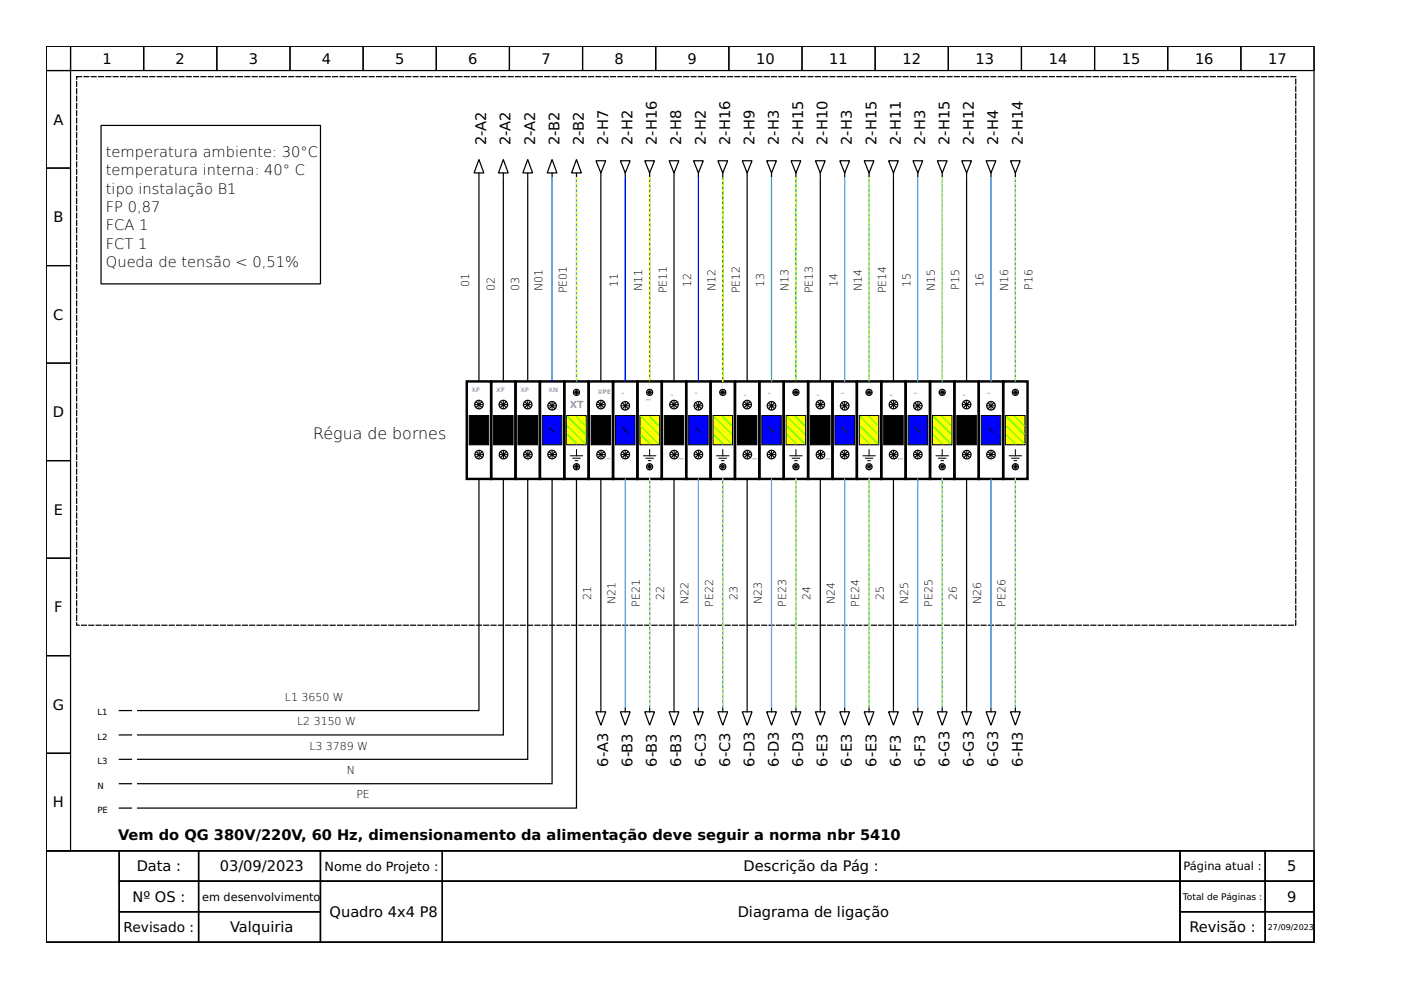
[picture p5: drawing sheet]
<svg xmlns="http://www.w3.org/2000/svg" width="297mm" height="210mm" viewBox="0 0 297 210" stroke-linecap="round" stroke-linejoin="round" font-family="sans-serif">
<g fill="none" stroke="#000" stroke-width=".26">
<path d="M9.8 9.8h268.8v170.6h-268.8zM9.8 9.8h5.2v5.2h-5.2zM9.8 15h5.2v20.6h-5.2zM15 9.8h15.5v5.2h-15.5zM30.5 9.8h15.5v5.2h-15.5zM46 9.8h15.5v5.2h-15.5zM61.5 9.8h15.5v5.2h-15.5zM77 9.8h15.5v5.2h-15.5zM92.5 9.8h15.5v5.2h-15.5zM108 9.8h15.5v5.2h-15.5zM123.5 9.8h15.5v5.2h-15.5zM139 9.8h15.5v5.2h-15.5z"/>
<path d="M154.5 9.8h15.5v5.2h-15.5zM170 9.8h15.6v5.2h-15.6zM185.6 9.8h15.5v5.2h-15.5zM201.1 9.8h15.5v5.2h-15.5zM216.6 9.8h15.5v5.2h-15.5zM232.1 9.8h15.5v5.2h-15.5zM247.6 9.8h15.5v5.2h-15.5zM263.1 9.8h15.5v5.2h-15.5zM9.8 35.6h5.2v20.7h-5.2zM21.4 26.6h46.5v33.6h-46.5zM209.1 34.1h2l-1 2.6zM210.1 36.7v.7"/>
<path d="M214.2 34.1h2.1l-1 2.6zM215.3 36.7v.7M9.8 56.3h5.2v20.7h-5.2zM86 57.6h.1M9.8 77h5.2v20.7h-5.2zM9.8 97.7h5.2v20.6h-5.2zM173.4 85.3l1 1M173.4 95.9l1.1 1M174.4 85.3l-1 1M174.5 95.9l-1.1 1M209.6 85.5l1 1.1M209.6 95.9l1 1"/>
<path d="M210.6 95.9l-1 1M210.6 85.5l-1 1.1M9.8 118.3h5.2v20.7h-5.2zM9.8 139h5.2v20.7h-5.2zM9.8 159.7h5.2v20.7h-5.2zM209.1 150.9h2l-1 2.9zM210.1 150.1v.8M214.2 150.9h2.1l-1 2.9zM215.3 150.1v.8M9.8 180.4h268.8v19.4h-268.8zM9.8 180.4h15.5v19.4h-15.5zM25.3 180.4h16.8v6.4h-16.8z"/>
<path d="M25.3 186.8h16.8v6.5h-16.8zM25.3 193.3h16.8v6.5h-16.8zM42.1 180.4h25.8v6.4h-25.8zM42.1 186.8h25.8v6.5h-25.8zM42.1 193.3h25.8v6.5h-25.8zM67.9 180.4h25.9v6.4h-25.9zM67.9 186.8h25.9v13h-25.9zM93.8 180.4h156.4v6.4h-156.4zM93.8 186.8h156.4v13h-156.4zM250.2 180.4h18.1v6.4h-18.1zM250.2 186.8h18.1v6.5h-18.1zM250.2 193.3h18.1v6.5h-18.1z"/>
<path d="M268.3 180.4h10.3v6.4h-10.3zM268.3 186.8h10.3v6.5h-10.3zM268.3 193.3h10.3v6.5h-10.3z"/>
<circle cx="173.9" cy="85.8" r=".9"/>
<circle cx="174" cy="96.4" r=".9"/>
<circle cx="210.1" cy="96.4" r=".9"/>
<circle cx="210.1" cy="86" r=".9"/>
</g>
<path d="M16.3 16.3h258.4v116.3h-258.4z" fill="none" stroke="#000" stroke-width=".26" stroke-dasharray="1 .5"/>
<path d="M171.3 80.9h5.2v20.6h-5.2zM207.5 80.9h5.2v20.6h-5.2z" fill="none" stroke="#000" stroke-width=".52"/>
<path d="M173.1 85.8h1.6M173.2 96.4h1.5M173.9 85v1.6M174 95.6v1.6" fill="none" stroke="#000" stroke-width=".21"/>
<path d="M171.9 88.1h4.1v6.2h-4.1z" fill-rule="evenodd" fill="#000" stroke="#000" stroke-width=".21"/>
<path d="M208 88.1h4.2v6.2h-4.2z" fill-rule="evenodd" fill="#00f" stroke="#000" stroke-width=".21"/>
<path d="M204.2 85.8h1.5M204.2 96.4h1.6M204.9 85v1.6M205 95.6v1.6M209.3 86h1.6M209.3 96.4h1.6M209.6 90.7l1 1M210.1 85.3v1.5M210.1 95.6v1.6" fill="none" stroke="#000" stroke-width=".21"/>
<g fill="none" stroke="#000" stroke-width=".26">
<path d="M203.9 34.1h2.1l-1.1 2.6zM204.9 36.7v.7M204.4 85.3l1.1 1M204.5 95.9l1 1M205.5 85.3l-1.1 1M205.5 95.9l-1 1M172.9 150.9h2.1l-1.1 2.9zM173.9 150.1v.8M203.9 150.9h2.1l-1.1 2.9zM204.9 150.1v.8"/>
<circle cx="204.9" cy="85.8" r=".9"/>
<circle cx="205" cy="96.4" r=".9"/>
<circle cx="215.3" cy="99" r=".65"/>
</g>
<path d="M202.4 80.9h5.1v20.6h-5.1z" fill="none" stroke="#000" stroke-width=".52"/>
<path d="M202.9 88.1h4.1v6.2h-4.1z" fill-rule="evenodd" fill="#000" stroke="#000" stroke-width=".21"/>
<path d="M213.2 88.1h4.1v6.2h-4.1z" fill-rule="evenodd" fill="#ff0" stroke="#000" stroke-width=".21"/>
<g fill="none" stroke="#000" stroke-width=".26">
<path d="M193.6 34.1h2l-1 2.6zM194.6 36.7v.7M215 98.7l.5 .5M215 82.9l.5 .6M215.5 98.7l-.5 .5M215.5 82.9l-.5 .6"/>
<circle cx="199.8" cy="99" r=".65"/>
<circle cx="215.3" cy="83.2" r=".65"/>
</g>
<path d="M212.7 80.9h5.2v20.6h-5.2z" fill="none" stroke="#000" stroke-width=".52"/>
<path d="M214 96.6h2.6M214.5 97.2h1.6M214.8 99h1M214.8 83.2h1M215 97.7h.5M215.3 82.7v1M215.3 95.3v1.3M215.3 98.4v1.1" fill="none" stroke="#000" stroke-width=".21"/>
<path d="M213.5 88.4l3.6 3.6M213.5 90.4l3.6 3.7M213.5 92.2l1.8 1.9M215.3 88.4l1.8 1.8" fill="none" stroke="#0f0" stroke-width=".26"/>
<path d="M197.7 88.1h4.1v6.2h-4.1z" fill-rule="evenodd" fill="#ff0" stroke="#000" stroke-width=".21"/>
<g fill="none" stroke="#000" stroke-width=".26">
<path d="M199.5 98.7l.5 .5M199.5 82.9l.5 .6M200 98.7l-.5 .5M200 82.9l-.5 .6M188.4 150.9h2.1l-1.1 2.9zM189.4 150.1v.8"/>
<circle cx="184.3" cy="99" r=".65"/>
<circle cx="199.8" cy="83.2" r=".65"/>
</g>
<path d="M197.2 80.9h5.2v20.6h-5.2z" fill="none" stroke="#000" stroke-width=".52"/>
<path d="M198.5 96.6h2.6M199 97.2h1.5M199.2 99h1.1M199.2 83.2h1.1M199.5 97.7h.5M199.8 82.7v1M199.8 95.3v1.3M199.8 98.4v1.1" fill="none" stroke="#000" stroke-width=".21"/>
<path d="M198 88.4l3.6 3.6M198 90.4l3.6 3.7M198 92.2l1.8 1.9M199.8 88.4l1.8 1.8" fill="none" stroke="#0f0" stroke-width=".26"/>
<path d="M182.2 88.1h4.1v6.2h-4.1z" fill-rule="evenodd" fill="#ff0" stroke="#000" stroke-width=".21"/>
<g fill="none" stroke="#000" stroke-width=".26">
<path d="M198.7 34.1h2.1l-1 2.6zM199.8 36.7v.7M184 98.7l.5 .5M184 82.9l.5 .6M184.5 98.7l-.5 .5M184.5 82.9l-.5 .6M194.1 85.5l1 1.1M194.1 95.9l1 1M195.1 95.9l-1 1M195.1 85.5l-1 1.1"/>
<circle cx="184.3" cy="83.2" r=".65"/>
<circle cx="194.6" cy="96.4" r=".9"/>
<circle cx="194.6" cy="86" r=".9"/>
</g>
<path d="M181.7 80.9h5.1v20.6h-5.1zM192 80.9h5.2v20.6h-5.2z" fill="none" stroke="#000" stroke-width=".52"/>
<path d="M183 96.6h2.6M183.5 97.2h1.5M183.7 99h1.1M183.7 83.2h1.1M184 97.7h.5M184.3 82.7v1M184.3 95.3v1.3M184.3 98.4v1.1" fill="none" stroke="#000" stroke-width=".21"/>
<path d="M182.4 88.4l3.7 3.6M182.4 90.4l3.7 3.7M182.4 92.2l1.9 1.9M184.3 88.4l1.8 1.8" fill="none" stroke="#0f0" stroke-width=".26"/>
<path d="M192.5 88.1h4.2v6.2h-4.2z" fill-rule="evenodd" fill="#00f" stroke="#000" stroke-width=".21"/>
<path d="M193.8 86h1.6M193.8 96.4h1.6M194.1 90.7l1 1M194.6 85.3v1.5M194.6 95.6v1.6" fill="none" stroke="#000" stroke-width=".21"/>
<g fill="none" stroke="#000" stroke-width=".26">
<path d="M188.4 34.1h2.1l-1.1 2.6zM189.4 36.7v.7M178.6 85.5l1 1.1M178.6 95.9l1 1M179.6 95.9l-1 1M179.6 85.5l-1 1.1M198.7 150.9h2.1l-1 2.9zM199.8 150.1v.8"/>
<circle cx="179.1" cy="86" r=".9"/>
<circle cx="179.1" cy="96.4" r=".9"/>
</g>
<path d="M176.5 80.9h5.2v20.6h-5.2z" fill="none" stroke="#000" stroke-width=".52"/>
<path d="M177 88.1h4.2v6.2h-4.2z" fill-rule="evenodd" fill="#00f" stroke="#000" stroke-width=".21"/>
<path d="M178.3 86h1.6M178.3 96.4h1.6M178.6 90.7l1 1M179.1 85.3v1.5M179.1 95.6v1.6M188.7 85.8h1.5M188.7 96.4h1.5M189.4 85v1.6M189.5 95.6v1.6" fill="none" stroke="#000" stroke-width=".21"/>
<g fill="none" stroke="#000" stroke-width=".26">
<path d="M178.1 34.1h2l-1 2.6zM179.1 36.7v.7M183.2 34.1h2.1l-1 2.6zM184.3 36.7v.7M163.1 85.5l1 1.1M163.1 95.9l1 1M164.1 95.9l-1 1M164.1 85.5l-1 1.1M188.9 85.3l1 1M189 95.9l1 1M189.9 85.3l-1 1M190 95.9l-1 1"/>
<path d="M193.6 150.9h2l-1 2.9zM194.6 150.1v.8"/>
<circle cx="163.6" cy="96.4" r=".9"/>
<circle cx="163.6" cy="86" r=".9"/>
<circle cx="189.4" cy="85.8" r=".9"/>
<circle cx="189.5" cy="96.4" r=".9"/>
</g>
<path d="M161 80.9h5.2v20.6h-5.2zM186.8 80.9h5.2v20.6h-5.2z" fill="none" stroke="#000" stroke-width=".52"/>
<path d="M187.4 88.1h4.1v6.2h-4.1z" fill-rule="evenodd" fill="#000" stroke="#000" stroke-width=".21"/>
<path d="M161.5 88.1h4.1v6.2h-4.1z" fill-rule="evenodd" fill="#00f" stroke="#000" stroke-width=".21"/>
<path d="M162.8 86h1.6M162.8 96.4h1.6M163.1 90.7l1 1M163.6 85.3v1.5M163.6 95.6v1.6" fill="none" stroke="#000" stroke-width=".21"/>
<g fill="none" stroke="#000" stroke-width=".26">
<path d="M141.9 34.1h2l-1 2.6zM142.9 36.7v.7M132 85.5l1.1 1.1M132 95.9l1.1 1M133.1 95.9l-1.1 1M133.1 85.5l-1.1 1.1M25.3 150.7h2.6M25.3 155.8h2.6M178.1 150.9h2l-1 2.9zM179.1 150.1v.8M25.3 171.3h2.6M25.3 161h2.6"/>
<path d="M25.3 166.2h2.6"/>
<circle cx="132.6" cy="86" r=".9"/>
<circle cx="132.6" cy="96.4" r=".9"/>
</g>
<path d="M130 80.9h5.1v20.6h-5.1z" fill="none" stroke="#000" stroke-width=".52"/>
<path d="M130.5 88.1h4.1v6.2h-4.1z" fill-rule="evenodd" fill="#00f" stroke="#000" stroke-width=".21"/>
<g fill="none" stroke="#000" stroke-width=".21">
<path d="M100.8 85.8h1.5M100.8 96.4h1.6M101.5 85v1.6M101.6 95.6v1.6M105.9 85.8h1.6M106 96.4h1.5M106.7 85v1.6M106.8 95.6v1.6M131.8 86h1.5M131.8 96.4h1.5M132 90.7l1.1 1M132.6 85.3v1.5"/>
<path d="M132.6 95.6v1.6M157.6 85.8h1.6M157.7 96.4h1.5M158.4 85v1.6M158.5 95.6v1.6"/>
</g>
<g fill="none" stroke="#000" stroke-width=".26">
<path d="M162.5 34.1h2.1l-1 2.6zM163.6 36.7v.7M172.9 34.1h2.1l-1.1 2.6zM173.9 36.7v.7M101 85.3l1.1 1M101.1 95.9l1 1M102.1 85.3l-1.1 1M102.1 95.9l-1 1M106.2 85.3l1 1M106.2 95.9l1.1 1M107.2 85.3l-1 1M107.3 95.9l-1.1 1"/>
<path d="M116.5 85.5l1.1 1.1M116.5 95.9l1.1 1M117.6 95.9l-1.1 1M117.6 85.5l-1.1 1.1M157.9 85.3l1 1M157.9 95.9l1.1 1M158.9 85.3l-1 1M159 95.9l-1.1 1M167.7 150.9h2.1l-1.1 2.9zM168.7 150.1v.8M183.2 150.9h2.1l-1 2.9zM184.3 150.1v.8"/>
<circle cx="101.5" cy="85.8" r=".9"/>
<circle cx="101.6" cy="96.4" r=".9"/>
<circle cx="106.7" cy="85.8" r=".9"/>
<circle cx="106.8" cy="96.4" r=".9"/>
<circle cx="117.1" cy="96.4" r=".9"/>
<circle cx="117.1" cy="86" r=".9"/>
<circle cx="158.4" cy="85.8" r=".9"/>
<circle cx="158.5" cy="96.4" r=".9"/>
</g>
<path d="M99 80.9h5.1v20.6h-5.1zM104.1 80.9h5.2v20.6h-5.2zM114.5 80.9h5.1v20.6h-5.1zM155.8 80.9h5.2v20.6h-5.2z" fill="none" stroke="#000" stroke-width=".52"/>
<g fill="#000" stroke="#000" stroke-width=".21">
<path d="M99.5 88.1h4.1v6.2h-4.1z" fill-rule="evenodd"/>
<path d="M104.6 88.1h4.2v6.2h-4.2z" fill-rule="evenodd"/>
<path d="M156.3 88.1h4.2v6.2h-4.2z" fill-rule="evenodd"/>
</g>
<path d="M115 88.1h4.1v6.2h-4.1z" fill-rule="evenodd" fill="#00f" stroke="#000" stroke-width=".21"/>
<path d="M111.1 85.8h1.6M111.2 96.4h1.5M111.9 85v1.6M111.9 95.6v1.6M116.3 86h1.5M116.3 96.4h1.5M116.5 90.7l1.1 1M117.1 85.3v1.5M117.1 95.6v1.6" fill="none" stroke="#000" stroke-width=".21"/>
<g fill="none" stroke="#000" stroke-width=".26">
<path d="M111.4 85.3l1 1M111.4 95.9l1 1M112.4 85.3l-1 1M112.4 95.9l-1 1"/>
<circle cx="111.9" cy="85.8" r=".9"/>
<circle cx="111.9" cy="96.4" r=".9"/>
<circle cx="168.7" cy="99" r=".65"/>
</g>
<path d="M109.3 80.9h5.2v20.6h-5.2z" fill="none" stroke="#000" stroke-width=".52"/>
<path d="M109.8 88.1h4.2v6.2h-4.2z" fill-rule="evenodd" fill="#000" stroke="#000" stroke-width=".21"/>
<path d="M166.7 88.1h4.1v6.2h-4.1z" fill-rule="evenodd" fill="#ff0" stroke="#000" stroke-width=".21"/>
<g fill="none" stroke="#000" stroke-width=".26">
<path d="M106.7 33.8l1.1 2.9h-2.1zM106.7 36.7v.7M168.5 98.7l.5 .5M168.5 82.9l.5 .6M169 98.7l-.5 .5M169 82.9l-.5 .6M162.5 150.9h2.1l-1 2.9zM163.6 150.1v.8"/>
<circle cx="137.7" cy="99" r=".65"/>
<circle cx="168.7" cy="83.2" r=".65"/>
</g>
<path d="M166.2 80.9h5.1v20.6h-5.1z" fill="none" stroke="#000" stroke-width=".52"/>
<path d="M167.5 96.6h2.5M168 97.2h1.5M168.2 99h1.1M168.2 83.2h1.1M168.5 97.7h.5M168.7 82.7v1M168.7 95.3v1.3M168.7 98.4v1.1" fill="none" stroke="#000" stroke-width=".21"/>
<path d="M166.9 88.4l3.7 3.6M166.9 90.4l3.7 3.7M166.9 92.2l1.8 1.9M168.7 88.4l1.9 1.8" fill="none" stroke="#0f0" stroke-width=".26"/>
<path d="M135.7 88.1h4.1v6.2h-4.1z" fill-rule="evenodd" fill="#ff0" stroke="#000" stroke-width=".21"/>
<g fill="none" stroke="#000" stroke-width=".26">
<path d="M117.1 33.8l1 2.9h-2.1zM117.1 36.7v.7M126.4 34.1h2l-1 2.6zM127.4 36.7v.7M157.4 34.1h2l-1 2.6zM158.4 36.7v.7M167.7 34.1h2.1l-1.1 2.6zM168.7 36.7v.7M126.9 85.3l1 1M126.9 95.9l1.1 1M127.9 85.3l-1 1M128 95.9l-1.1 1"/>
<path d="M137.5 98.7l.5 .5M137.5 82.9l.5 .6M138 98.7l-.5 .5M138 82.9l-.5 .6M142.4 85.3l1 1M142.4 95.9l1.1 1M143.4 85.3l-1 1M143.5 95.9l-1.1 1M131.5 150.9h2.1l-1 2.9zM132.6 150.1v.8M136.7 150.9h2.1l-1.1 2.9zM137.7 150.1v.8"/>
<path d="M141.9 150.9h2l-1 2.9zM142.9 150.1v.8M152.2 150.9h2.1l-1.1 2.9zM153.2 150.1v.8M157.4 150.9h2l-1 2.9zM158.4 150.1v.8"/>
<circle cx="127.4" cy="85.8" r=".9"/>
<circle cx="127.4" cy="96.4" r=".9"/>
<circle cx="137.7" cy="83.2" r=".65"/>
<circle cx="142.9" cy="85.8" r=".9"/>
<circle cx="142.9" cy="96.4" r=".9"/>
<circle cx="153.2" cy="99" r=".65"/>
</g>
<path d="M124.8 80.9h5.2v20.6h-5.2zM135.1 80.9h5.2v20.6h-5.2zM140.3 80.9h5.2v20.6h-5.2z" fill="none" stroke="#000" stroke-width=".52"/>
<g fill="none" stroke="#000" stroke-width=".21">
<path d="M126.6 85.8h1.6M126.7 96.4h1.5M127.4 85v1.6M127.4 95.6v1.6M136.4 96.6h2.6M137 97.2h1.5M137.2 99h1.1M137.2 83.2h1.1M137.5 97.7h.5M137.7 82.7v1M137.7 95.3v1.3M137.7 98.4v1.1"/>
<path d="M142.1 85.8h1.6M142.2 96.4h1.5M142.9 85v1.6M142.9 95.6v1.6"/>
</g>
<path d="M135.9 88.4l3.6 3.6M135.9 90.4l3.6 3.7M135.9 92.2l1.8 1.9M137.7 88.4l1.8 1.8" fill="none" stroke="#0f0" stroke-width=".26"/>
<g fill="#000" stroke="#000" stroke-width=".21">
<path d="M125.3 88.1h4.2v6.2h-4.2z" fill-rule="evenodd"/>
<path d="M140.8 88.1h4.2v6.2h-4.2z" fill-rule="evenodd"/>
</g>
<path d="M151.2 88.1h4.1v6.2h-4.1z" fill-rule="evenodd" fill="#ff0" stroke="#000" stroke-width=".21"/>
<g fill="none" stroke="#000" stroke-width=".26">
<path d="M131.5 34.1h2.1l-1 2.6zM132.6 36.7v.7M147.6 85.5l1 1.1M147.6 95.9l1 1M148.6 95.9l-1 1M148.6 85.5l-1 1.1M153 98.7l.5 .5M153 82.9l.5 .6M153.5 98.7l-.5 .5M153.5 82.9l-.5 .6"/>
<circle cx="148.1" cy="96.4" r=".9"/>
<circle cx="148.1" cy="86" r=".9"/>
<circle cx="153.2" cy="83.2" r=".65"/>
</g>
<path d="M145.5 80.9h5.2v20.6h-5.2zM150.7 80.9h5.1v20.6h-5.1z" fill="none" stroke="#000" stroke-width=".52"/>
<path d="M151.9 96.6h2.6M152.5 97.2h1.5M152.7 99h1.1M152.7 83.2h1.1M153 97.7h.5M153.2 82.7v1M153.2 95.3v1.3M153.2 98.4v1.1" fill="none" stroke="#000" stroke-width=".21"/>
<path d="M151.4 88.4l3.7 3.6M151.4 90.4l3.7 3.7M151.4 92.2l1.8 1.9M153.2 88.4l1.9 1.8" fill="none" stroke="#0f0" stroke-width=".26"/>
<path d="M146 88.1h4.1v6.2h-4.1z" fill-rule="evenodd" fill="#00f" stroke="#000" stroke-width=".21"/>
<path d="M147.3 86h1.5M147.3 96.4h1.5M147.6 90.7l1 1M148.1 85.3v1.5M148.1 95.6v1.6" fill="none" stroke="#000" stroke-width=".21"/>
<g fill="none" stroke="#000" stroke-width=".26">
<path d="M101.5 33.8l1.1 2.9h-2.1zM101.5 36.7v.7M111.9 33.8l1 2.9h-2zM111.9 36.7v.7M122.2 33.8l1.1 2.9h-2.1zM122.2 36.7v.7M136.7 34.1h2.1l-1.1 2.6zM137.7 36.7v.7M147 34.1h2.1l-1 2.6zM148.1 36.7v.7M152.2 34.1h2.1l-1.1 2.6zM153.2 36.7v.7"/>
<path d="M126.4 150.9h2l-1 2.9zM127.4 150.1v.8M147 150.9h2.1l-1 2.9zM148.1 150.1v.8"/>
<circle cx="122.2" cy="99" r=".65"/>
</g>
<path d="M120.2 88.1h4.1v6.2h-4.1z" fill-rule="evenodd" fill="#ff0" stroke="#000" stroke-width=".21"/>
<g fill="none" stroke="#000" stroke-width=".26">
<path d="M101.5 37.7v43.2M106.7 37.7v43.2M111.9 37.7v43.2M127.4 37.7v43.2M142.9 37.7v43.2M158.4 37.7v43.2M173.9 37.7v43.2M189.4 37.7v43.2M204.9 37.7v43.2M122 98.7l.5 .5M122 82.9l.5 .6M122.5 98.7l-.5 .5"/>
<path d="M122.5 82.9l-.5 .6M101.5 101.5v49.2h-72.3M106.7 101.5v54.3h-77.5M111.9 101.5v59.5h-82.7M117.1 101.5v64.7h-87.9M122.2 101.5v69.8h-93M127.4 101.5v48.4M142.9 101.5v48.4M158.4 101.5v48.4M173.9 101.5v48.4M189.4 101.5v48.4M204.9 101.5v48.4"/>
<circle cx="122.2" cy="83.2" r=".65"/>
</g>
<path d="M119.6 80.9h5.2v20.6h-5.2z" fill="none" stroke="#000" stroke-width=".52"/>
<path d="M120.9 96.6h2.6M121.4 97.2h1.6M121.7 99h1M121.7 83.2h1M122 97.7h.5M122.2 82.7v1M122.2 95.3v1.3M122.2 98.4v1.1" fill="none" stroke="#000" stroke-width=".21"/>
<path d="M120.4 88.4l3.6 3.6M120.4 90.4l3.6 3.7M120.4 92.2l1.8 1.9M122.2 88.4l1.8 1.8" fill="none" stroke="#0f0" stroke-width=".26"/>
<path d="M184.3 37.7v43.2M199.8 37.7v43.2M215.3 37.7v43.2" fill="none" stroke="#33d17a" stroke-width=".26"/>
<path d="M184.3 37.7v43.2M199.8 37.7v43.2M215.3 37.7v43.2M137.7 101.5v48.4M153.2 101.5v48.4M168.7 101.5v48.4M184.3 101.5v48.4M199.8 101.5v48.4M215.3 101.5v48.4" fill="none" stroke="#f9f06b" stroke-width=".26" stroke-dasharray=".3 .8"/>
<path d="M122.2 37.7v43.2M137.7 101.5v48.4M153.2 101.5v48.4M168.7 101.5v48.4M184.3 101.5v48.4M199.8 101.5v48.4M215.3 101.5v48.4" fill="none" stroke="#2ec27e" stroke-width=".26"/>
<path d="M179.1 37.7v43.2M194.6 37.7v43.2M210.1 37.7v43.2M132.6 101.5v48.4M148.1 101.5v48.4M163.6 101.5v48.4M179.1 101.5v48.4M194.6 101.5v48.4M210.1 101.5v48.4" fill="none" stroke="#3584e4" stroke-width=".26"/>
<path d="M163.6 37.7v43.2" fill="none" stroke="#1c71d8" stroke-width=".26"/>
<path d="M137.7 37.7v43.2M153.2 37.7v43.2M168.7 37.7v43.2" fill="none" stroke="#0a0" stroke-width=".26"/>
<path d="M122.2 37.7v43.2M137.7 37.7v43.2M168.7 37.7v43.2M153.2 80.9v-43.2" fill="none" stroke="#ff0" stroke-width=".26" stroke-dasharray=".3 .8"/>
<path d="M117.1 37.7v43.2M132.6 37.7v43.2M148.1 37.7v43.2" fill="none" stroke="#00f" stroke-width=".26"/>
<text font-size="3.4" x="66.4" y="93">Régua de bornes</text>
<g font-size="3.1">
<text x="21.7" y="13.5">1</text>
<text x="37.2" y="13.5">2</text>
<text x="52.7" y="13.5">3</text>
<text x="68.3" y="13.5">4</text>
<text x="83.8" y="13.5">5</text>
<text x="99.3" y="13.5">6</text>
<text x="114.8" y="13.5">7</text>
<text x="130.3" y="13.5">8</text>
<text x="145.8" y="13.5">9</text>
<text x="160.3" y="13.5">10</text>
<text x="175.8" y="13.5">11</text>
<text x="191.3" y="13.5">12</text>
<text x="206.8" y="13.5">13</text>
<text x="222.4" y="13.5">14</text>
<text x="237.9" y="13.5">15</text>
<text x="253.4" y="13.5">16</text>
<text x="268.9" y="13.5">17</text>
<text x="11.3" y="26.5">A</text>
<text x="22.5" y="33.3">temperatura ambiente: 30°C</text>
<text x="103.1" y="30.7" transform="rotate(-90 103.1 30.7)">2-A2</text>
<text x="108.3" y="30.7" transform="rotate(-90 108.3 30.7)">2-A2</text>
<text x="113.4" y="30.7" transform="rotate(-90 113.4 30.7)">2-A2</text>
<text x="118.6" y="30.7" transform="rotate(-90 118.6 30.7)">2-B2</text>
<text x="123.8" y="30.7" transform="rotate(-90 123.8 30.7)">2-B2</text>
<text x="128.9" y="30.7" transform="rotate(-90 128.9 30.7)">2-H7</text>
<text x="134.1" y="30.7" transform="rotate(-90 134.1 30.7)">2-H2</text>
<text x="139.3" y="30.7" transform="rotate(-90 139.3 30.7)">2-H16</text>
<text x="144.5" y="30.7" transform="rotate(-90 144.5 30.7)">2-H8</text>
<text x="149.6" y="30.7" transform="rotate(-90 149.6 30.7)">2-H2</text>
<text x="154.8" y="30.7" transform="rotate(-90 154.8 30.7)">2-H16</text>
<text x="160" y="30.7" transform="rotate(-90 160 30.7)">2-H9</text>
<text x="165.1" y="30.7" transform="rotate(-90 165.1 30.7)">2-H3</text>
<text x="170.3" y="30.7" transform="rotate(-90 170.3 30.7)">2-H15</text>
<text x="175.5" y="30.7" transform="rotate(-90 175.5 30.7)">2-H10</text>
<text x="180.6" y="30.7" transform="rotate(-90 180.6 30.7)">2-H3</text>
<text x="185.8" y="30.7" transform="rotate(-90 185.8 30.7)">2-H15</text>
<text x="191" y="30.7" transform="rotate(-90 191 30.7)">2-H11</text>
<text x="196.1" y="30.7" transform="rotate(-90 196.1 30.7)">2-H3</text>
<text x="201.3" y="30.7" transform="rotate(-90 201.3 30.7)">2-H15</text>
<text x="206.5" y="30.7" transform="rotate(-90 206.5 30.7)">2-H12</text>
<text x="211.7" y="30.7" transform="rotate(-90 211.7 30.7)">2-H4</text>
<text x="216.8" y="30.7" transform="rotate(-90 216.8 30.7)">2-H14</text>
<text x="22.5" y="37.2">temperatura interna: 40° C</text>
<text x="22.5" y="41.1">tipo instalação B1</text>
<text x="11.3" y="47.1">B</text>
<text x="22.5" y="44.9">FP 0,87</text>
<text x="22.5" y="48.8">FCA 1</text>
<text x="22.5" y="52.7">FCT 1</text>
<text x="22.5" y="56.6">Queda de tensão &lt; 0,51%</text>
<text x="11.3" y="67.8">C</text>
<text x="11.2" y="88.5">D</text>
<text x="11.4" y="109.2">E</text>
<text x="11.5" y="129.8">F</text>
<text x="11.2" y="150.5">G</text>
<text x="128.9" y="162.5" transform="rotate(-90 128.9 162.5)">6-A3</text>
<text x="134.1" y="162.5" transform="rotate(-90 134.1 162.5)">6-B3</text>
<text x="139.3" y="162.5" transform="rotate(-90 139.3 162.5)">6-B3</text>
<text x="144.5" y="162.5" transform="rotate(-90 144.5 162.5)">6-B3</text>
<text x="149.6" y="162.5" transform="rotate(-90 149.6 162.5)">6-C3</text>
<text x="154.8" y="162.5" transform="rotate(-90 154.8 162.5)">6-C3</text>
<text x="160" y="162.5" transform="rotate(-90 160 162.5)">6-D3</text>
<text x="165.1" y="162.5" transform="rotate(-90 165.1 162.5)">6-D3</text>
<text x="170.3" y="162.5" transform="rotate(-90 170.3 162.5)">6-D3</text>
<text x="175.5" y="162.5" transform="rotate(-90 175.5 162.5)">6-E3</text>
<text x="180.6" y="162.5" transform="rotate(-90 180.6 162.5)">6-E3</text>
<text x="185.8" y="162.5" transform="rotate(-90 185.8 162.5)">6-E3</text>
<text x="191" y="162.5" transform="rotate(-90 191 162.5)">6-F3</text>
<text x="196.1" y="162.5" transform="rotate(-90 196.1 162.5)">6-F3</text>
<text x="201.3" y="162.5" transform="rotate(-90 201.3 162.5)">6-G3</text>
<text x="206.5" y="162.5" transform="rotate(-90 206.5 162.5)">6-G3</text>
<text x="211.7" y="162.5" transform="rotate(-90 211.7 162.5)">6-G3</text>
<text x="216.8" y="162.5" transform="rotate(-90 216.8 162.5)">6-H3</text>
<text x="11.2" y="171.2">H</text>
<text x="25" y="178.1">Vem do QG 380V/220V, 60 Hz, dimensionamento da alimentação deve seguir a norma nbr 5410</text>
<text x="29" y="184.8">Data :</text>
<text x="46.6" y="184.8">03/09/2023</text>
<text x="157.6" y="184.8">Descrição da Pág :</text>
<text x="272.9" y="184.8">5</text>
<text x="28.1" y="191.2">Nº OS :</text>
<text x="272.9" y="191.2">9</text>
<text x="48.8" y="197.7">Valquiria</text>
<text x="69.9" y="194.5">Quadro 4x4 P8</text>
<text x="156.4" y="194.5">Diagrama de ligação</text>
<text x="252.2" y="197.7">Revisão :</text>
</g>
<text font-size="2.9" x="26.2" y="197.6">Revisado :</text>
<text font-size="2.7" x="68.8" y="184.6">Nome do Projeto :</text>
<g font-size="2.4">
<text x="250.9" y="184.5">Página atual :</text>
<text x="42.9" y="191">em desenvolvimento</text>
</g>
<g font-size="2.3">
<text x="99.5" y="60.8" transform="rotate(-90 99.5 60.8)">01</text>
<text x="104.9" y="61.7" transform="rotate(-90 104.9 61.7)">02</text>
<text x="110.1" y="61.7" transform="rotate(-90 110.1 61.7)">03</text>
<text x="115" y="61.6" transform="rotate(-90 115 61.6)">N01</text>
<text x="120.2" y="62.2" transform="rotate(-90 120.2 62.2)">PE01</text>
<text x="131" y="60.8" transform="rotate(-90 131 60.8)">11</text>
<text x="136.2" y="61.6" transform="rotate(-90 136.2 61.6)">N11</text>
<text x="141.4" y="62.2" transform="rotate(-90 141.4 62.2)">PE11</text>
<text x="146.5" y="60.8" transform="rotate(-90 146.5 60.8)">12</text>
<text x="151.7" y="61.6" transform="rotate(-90 151.7 61.6)">N12</text>
<text x="156.9" y="62.2" transform="rotate(-90 156.9 62.2)">PE12</text>
<text x="162" y="60.8" transform="rotate(-90 162 60.8)">13</text>
<text x="167.2" y="61.6" transform="rotate(-90 167.2 61.6)">N13</text>
<text x="172.4" y="62.2" transform="rotate(-90 172.4 62.2)">PE13</text>
<text x="177.5" y="60.8" transform="rotate(-90 177.5 60.8)">14</text>
<text x="182.7" y="61.6" transform="rotate(-90 182.7 61.6)">N14</text>
<text x="187.9" y="62.2" transform="rotate(-90 187.9 62.2)">PE14</text>
<text x="193" y="60.8" transform="rotate(-90 193 60.8)">15</text>
<text x="198.2" y="61.6" transform="rotate(-90 198.2 61.6)">N15</text>
<text x="203.4" y="61.5" transform="rotate(-90 203.4 61.5)">P15</text>
<text x="208.6" y="60.8" transform="rotate(-90 208.6 60.8)">16</text>
<text x="213.7" y="61.6" transform="rotate(-90 213.7 61.6)">N16</text>
<text x="218.9" y="61.5" transform="rotate(-90 218.9 61.5)">P16</text>
<text x="125.3" y="127.2" transform="rotate(-90 125.3 127.2)">21</text>
<text x="130.5" y="128.1" transform="rotate(-90 130.5 128.1)">N21</text>
<text x="135.7" y="128.6" transform="rotate(-90 135.7 128.6)">PE21</text>
<text x="140.8" y="127.2" transform="rotate(-90 140.8 127.2)">22</text>
<text x="146" y="128.1" transform="rotate(-90 146 128.1)">N22</text>
<text x="151.2" y="128.6" transform="rotate(-90 151.2 128.6)">PE22</text>
<text x="156.3" y="127.2" transform="rotate(-90 156.3 127.2)">23</text>
<text x="161.5" y="128.1" transform="rotate(-90 161.5 128.1)">N23</text>
<text x="166.7" y="128.6" transform="rotate(-90 166.7 128.6)">PE23</text>
<text x="171.9" y="127.2" transform="rotate(-90 171.9 127.2)">24</text>
<text x="177" y="128.1" transform="rotate(-90 177 128.1)">N24</text>
<text x="182.2" y="128.6" transform="rotate(-90 182.2 128.6)">PE24</text>
<text x="187.4" y="127.2" transform="rotate(-90 187.4 127.2)">25</text>
<text x="192.5" y="128.1" transform="rotate(-90 192.5 128.1)">N25</text>
<text x="197.7" y="128.6" transform="rotate(-90 197.7 128.6)">PE25</text>
<text x="202.9" y="127.2" transform="rotate(-90 202.9 127.2)">26</text>
<text x="208" y="128.1" transform="rotate(-90 208 128.1)">N26</text>
<text x="213.2" y="128.6" transform="rotate(-90 213.2 128.6)">PE26</text>
<text x="60.4" y="148.6">L1</text>
<text x="63.9" y="148.6">3650 W</text>
<text x="63" y="153.8">L2</text>
<text x="66.5" y="153.8">3150 W</text>
<text x="65.6" y="158.9">L3</text>
<text x="69.1" y="158.9">3789 W</text>
<text x="73.5" y="164.1">N</text>
<text x="75.6" y="169.3">PE</text>
</g>
<g font-size="2.1" fill="#f0f">
<text x="120.8" y="86.6">XT</text>
<text x="137" y="84.5">_</text>
<text x="128.4" y="96.9">_</text>
<text x="143.9" y="96.9">_</text>
<text x="159.4" y="96.9">_</text>
<text x="175" y="96.9">_</text>
<text x="190.5" y="96.9">_</text>
</g>
<text font-size="1.9" x="250.8" y="190.8">Total de Páginas :</text>
<g font-size="1.8">
<text x="20.6" y="151.7">L1</text>
<text x="20.6" y="156.9">L2</text>
<text x="20.6" y="167.2">N</text>
<text x="20.6" y="162">L3</text>
<text x="20.6" y="172.4">PE</text>
</g>
<text font-size="1.7" x="268.8" y="197.2">27/09/2023</text>
<g font-size="1.3" fill="#f0f">
<text x="100" y="83.2">XF</text>
<text x="105.2" y="83.2">XF</text>
<text x="110.3" y="83.2">XF</text>
<text x="116.3" y="83.2">XN</text>
<text x="126.7" y="83.5">XPE</text>
<text x="131.8" y="83.2">_</text>
<text x="142.1" y="83.5">_</text>
<text x="147.3" y="83.2">_</text>
<text x="157.6" y="83.5">_</text>
<text x="162.8" y="83.2">_</text>
<text x="173.1" y="83.5">_</text>
<text x="178.3" y="83.2">_</text>
<text x="188.7" y="83.5">_</text>
<text x="193.8" y="83.2">_</text>
<text x="204.2" y="83.5">_</text>
<text x="209.3" y="83.2">_</text>
</g>
</svg>
